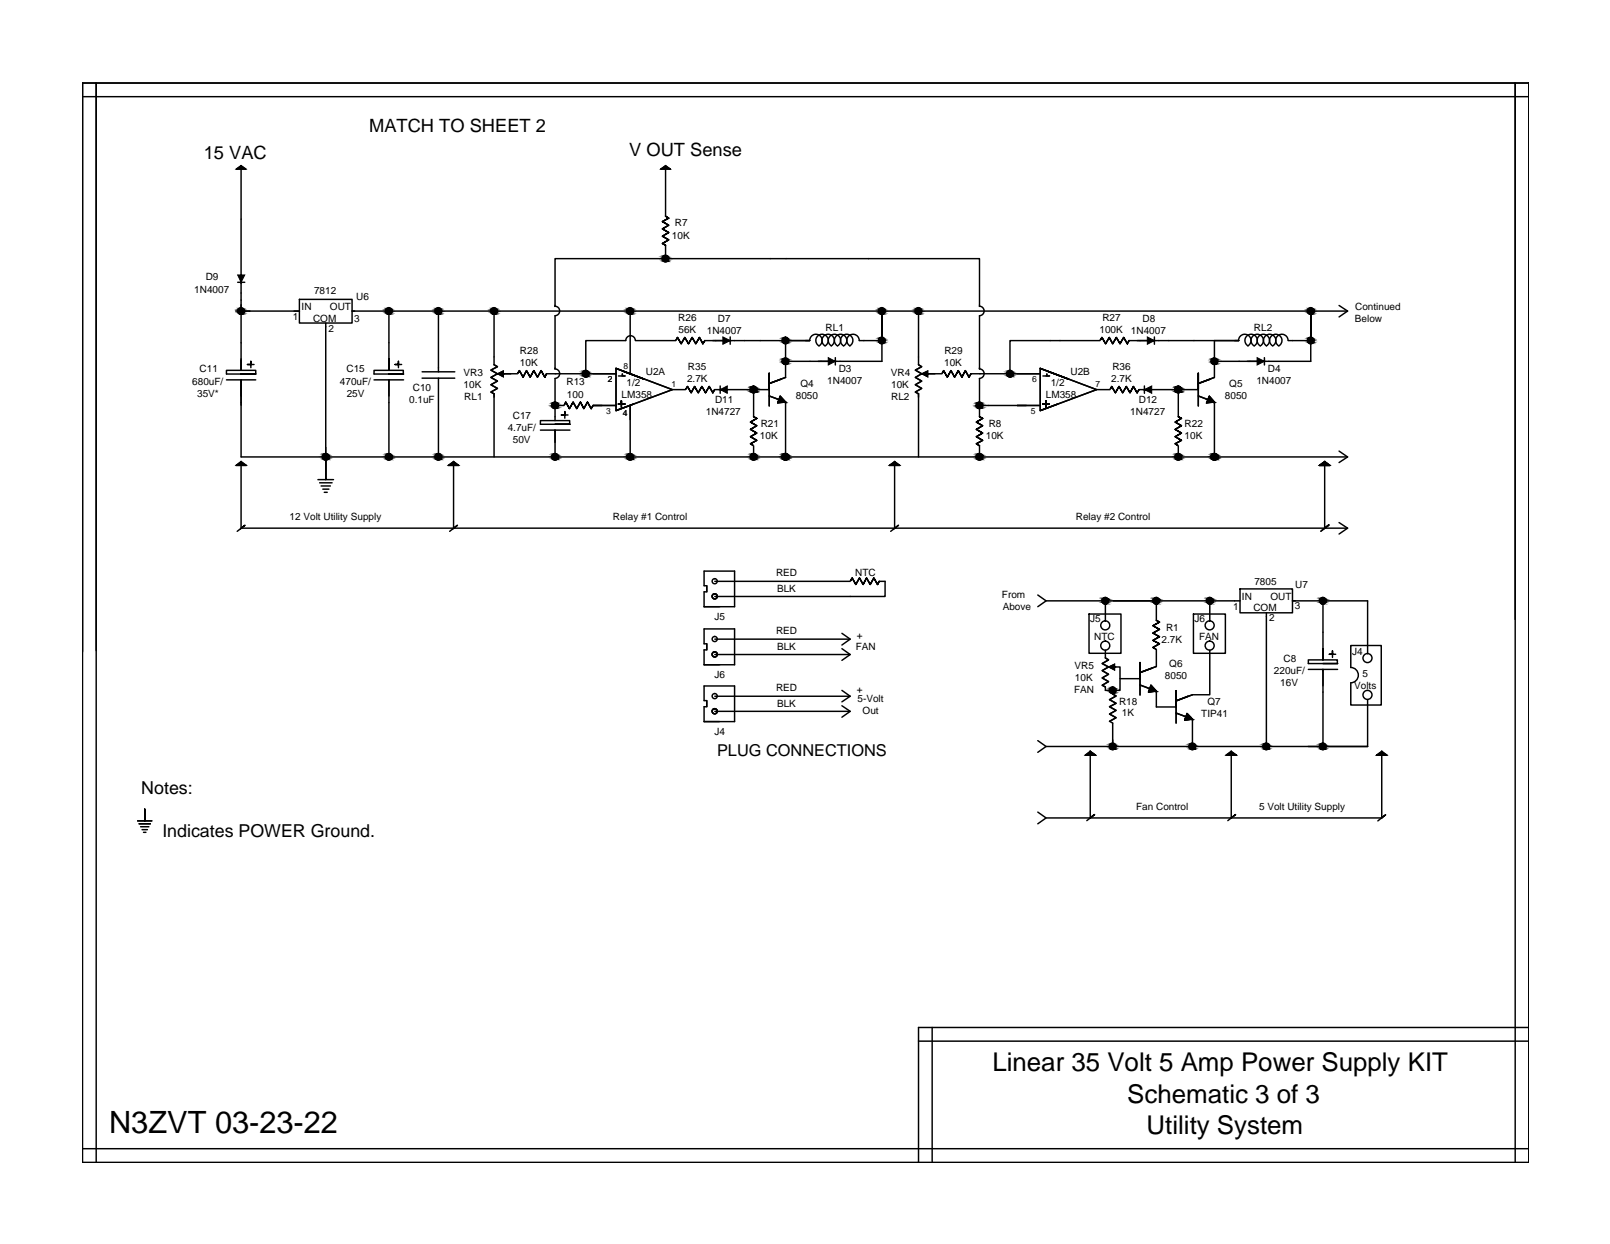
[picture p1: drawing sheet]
<svg xmlns="http://www.w3.org/2000/svg" width="279mm" height="216mm" viewBox="0 0 279 216" stroke-linecap="round" stroke-linejoin="round" font-family="sans-serif">
<!-- layer: 0 -->
<g fill="none" stroke="#000" stroke-width=".25">
<path d="M14.3 16.8h251M16.7 14.4v187.3M262.9 14.4v187.3M41 29.4l.8-.6 .9 .6zM41.8 29v25h10.2h-1M114.7 29.4l.8-.6 .8 .6zM115.5 37.5l.5 .4-1.1 .6 1.1 .6-1.1 .6 1.1 .7-1.1 .6 1.1 .6-1.1 .7 .6 .3-.6-.3 1.1-.7-1.1-.6 1.1-.6-1.1-.7 1.1-.6-1.1-.6 1.1-.6zM115.5 29v8.5M40.9 54h2.5M41.2 49h1.3M41.8 52.9v11.4M52 52h9.1v4.1h-9.1z"/>
<path d="M56.5 56.1v24.1M61.1 54h172.8M67.5 54v10.3v-2M76.1 54v10.5M85.7 54v9.3l.6 .3-1.1 .6 1.1 .7-1.1 .6 1.1 .6-1.1 .7 1.1 .6-1.1 .6 .5 .3v11M96.3 53.1a.83 .83 0 0 1 .8 .9 .83 .83 0 0 1-.8 .8M96.3 53v.2v-8.3h73.7v8.3M96.3 54.8v9.2a.83 .83 0 0 1 .8 .8 .83 .83 0 0 1-.8 .9M109.4 54v10.9M110.3 59.1a.83 .83 0 0 0-.9-.8 .83 .83 0 0 0-.8 .8h-6.9v5.8M110.3 59.1h7M115.5 42.6v2.3"/>
<path d="M117.6 58.6l-.3 .5 .3-.5 .6 1.1 .6-1.1 .7 1.1 .6-1.1 .6 1.1 .7-1.1 .6 1.1 .3-.6-.3 .6-.6-1.1-.7 1.1-.6-1.1-.6 1.1-.7-1.1-.6 1.1zM122.3 59.1h14v6.4l-2.8 1.1 2.1-.8M124.2 59.1h2.5M126.7 58.5v1.2M136.3 59.1h4.2a1.08 1.08 0 0 1 1.6-.9 1.08 1.08 0 0 1 0 1.8 1.08 1.08 0 0 1-.3-1.6 1.08 1.08 0 0 1 1.7 0 1.08 1.08 0 0 1-.3 1.6M159.4 54v9.3l.5 .3-1.1 .6 1.1 .7-1.1 .6 1.1 .6-1.1 .7 1.1 .6-1.1 .6 .6 .3v11M170 53.1a.83 .83 0 0 1 .8 .9 .83 .83 0 0 1-.8 .8M170 54.8v9.2a.83 .83 0 0 1 .8 .8 .83 .83 0 0 1-.8 .9M190.9 59.1h-15.6v5.8M191.2 58.6l-.3 .5 .3-.5 .7 1.1 .6-1.1 .6 1.1 .6-1.1 .7 1.1 .6-1.1 .6 1.1 .3-.6-.3 .6-.6-1.1-.6 1.1-.7-1.1-.6 1.1-.6-1.1-.6 1.1zM195.9 59.1h19.1M197.8 59.1h2.5"/>
<path d="M200.3 58.5v1.2M210.7 59.1v6.4l-2.7 1.1 2-.8M214.9 59.1a1.08 1.08 0 0 1 1.7-.9 1.08 1.08 0 0 1 0 1.8 1.08 1.08 0 0 1-.3-1.6 1.08 1.08 0 0 1 1.6 0 1.08 1.08 0 0 1-.2 1.6M223.5 59.1a1.08 1.08 0 0 0-1.6-.9 1.08 1.08 0 0 0 0 1.8 1.08 1.08 0 0 0 .3-1.6 1.08 1.08 0 0 0-1.6 0 1.08 1.08 0 0 0 .3 1.6 1.08 1.08 0 0 0 .3-1.6 1.08 1.08 0 0 0-1.7 0 1.08 1.08 0 0 0 .3 1.6 1.08 1.08 0 0 0 .3-1.6 1.08 1.08 0 0 0-1.7 0 1.08 1.08 0 0 0 .3 1.6 1.08 1.08 0 0 0 .3-1.6 1.08 1.08 0 0 0-1.6 0 1.08 1.08 0 0 0 .2 1.6M223.6 59.1h3.9v-5.1v8.7h-16.8M232.4 53l1.5 1-1.5 1M39.3 65.9h5.1M41.8 64.9h2.6h-5.1v-.6h5.1v.6M41.8 69.9v9.4h192.1M41.8 65.9v4.4M44.1 63.3h-1.2h.6v-.6v1.1M64.9 65.9h5.1"/>
<path d="M67.5 64.9h2.5h-5.1v-.6h5.1v.6M67.5 62.5v1.8M67.5 65.9v13.4M69.7 63.3h-1.1h.5v-.6v1.1M73.3 64.5h5.6M73.3 65.6h5.6M76.1 65.6v13.7M86.3 64.9h3.5M90.1 64.3l-.3 .6 .3-.6 .7 1.2 .6-1.2 .6 1.2 .6-1.2 .7 1.2 .6-1.2 .6 1.2 .3-.6-.3 .6-.6-1.2-.6 1.2-.7-1.2-.6 1.2-.6-1.2-.6 1.2zM93.8 74.6h5.1M94.8 64.9h12.1M96.3 73.6h2.6h-5.1v-.6h5.1v.6"/>
<path d="M96.3 70.4h1.6M96.3 65.7v7.3M96.3 74.6v4.7M98.2 69.8l-.3 .6 .3-.6 .6 1.1 .7-1.1 .6 1.1 .6-1.1 .6 1.1 .7-1.1 .6 1.1 .3-.5-.3 .5-.6-1.1-.7 1.1-.6-1.1-.6 1.1-.6-1.1-.7 1.1zM98.6 72h-1.2h.6v-.6v1.2M102.9 70.4h4M106.9 63.9l4.9 1.9-3.6-1.4M106.9 63.9v7.4l3.1-1.2M106.9 63.9l9.8 3.7-9.8 3.7M107.3 65.2h1.2M107.8 69.6v.5h.6h-1.1h1.1h-.6v-.5v1.1zM108 65.1h.1"/>
<path d="M109.4 70.4v8.9M116.7 67.6h2.3M119.3 67.1l-.3 .5 .3-.5 .6 1.1 .6-1.1 .7 1.1 .6-1.1 .6 1.1 .7-1.1 .6 1.1 .3-.6-.3 .6-.6-1.1-.7 1.1-.6-1.1-.6 1.1-.7-1.1-.6 1.1zM124 67.6h9.5v-2.8v5.7M125 67v1.3M130.8 72.3l.5 .3-1.1 .7 1.1 .6-1.1 .6 1.1 .7-1.1 .6 1.1 .6-1.1 .6 .6 .4-.6-.4 1.1-.6-1.1-.6 1.1-.6-1.1-.7 1.1-.6-1.1-.6 1.1-.7zM130.8 67.6v4.7M130.8 77.4v1.9M133.5 68.7l2.8 1.1-.9-1-.4 1.1 1.3-.1v9.5M142.5 62.7h2.5M143.2 60a1.08 1.08 0 0 1-.3-1.6 1.08 1.08 0 0 1 1.6 0 1.08 1.08 0 0 1-.2 1.6 1.08 1.08 0 0 1-.3-1.6 1.08 1.08 0 0 1 1.6 0 1.08 1.08 0 0 1-.2 1.6 1.08 1.08 0 0 1-.3-1.6 1.08 1.08 0 0 1 1.6 0 1.08 1.08 0 0 1-.3 1.6M145 62.1v1.2"/>
<path d="M146.4 60a1.08 1.08 0 0 1-.3-1.6 1.08 1.08 0 0 1 1.7 0 1.08 1.08 0 0 1-.3 1.6M147.5 60a1.08 1.08 0 0 1 0-1.8 1.08 1.08 0 0 1 1.6 .9h3.9v-5.1v8.7h-16.7M159.9 64.9h3.6M163.8 64.3l-.3 .6 .3-.6 .6 1.2 .6-1.2 .7 1.2 .6-1.2 .6 1.2 .6-1.2 .7 1.2 .3-.6-.3 .6-.7-1.2-.6 1.2-.6-1.2-.6 1.2-.7-1.2-.6 1.2zM168.5 64.9h12M170 72.3l.5 .3-1.1 .7 1.1 .6-1.1 .6 1.1 .7-1.1 .6 1.1 .6-1.1 .6 .6 .4-.6-.4 1.1-.6-1.1-.6 1.1-.6-1.1-.7 1.1-.6-1.1-.6 1.1-.7zM170 70.4h10.5M170 65.7v6.6M170 77.4v1.9M180.5 63.9l4.9 1.9-3.6-1.4M180.5 63.9v7.4l3.1-1.2M180.5 63.9l9.8 3.7-9.8 3.7"/>
<path d="M180.9 70.1h1.1h-.5v-.5v1.1v-1.1v.5h.5zM181 65.2h1.1M181.7 65.1h.1M190.3 67.6h2.3M192.9 67.1l-.3 .5 .3-.5 .7 1.1 .6-1.1 .6 1.1 .7-1.1 .6 1.1 .6-1.1 .6 1.1 .4-.6-.4 .6-.6-1.1-.6 1.1-.6-1.1-.7 1.1-.6-1.1-.6 1.1zM197.7 67.6h10.3v-2.8v5.7M198.6 67v1.3M204.5 72.3l.5 .3-1.1 .7 1.1 .6-1.1 .6 1.1 .7-1.1 .6 1.1 .6-1.1 .6 .6 .4-.6-.4 1.1-.6-1.1-.6 1.1-.6-1.1-.7 1.1-.6-1.1-.6 1.1-.7zM204.5 67.6v4.7M204.5 77.4v1.9M208 68.7l2.7 1.1-.8-1-.5 1.1 1.3-.1v9.5M216.9 62.7h2.5"/>
<path d="M219.4 62.1v1.2M232.4 78.3l1.5 1-1.5 1M41 80.8l.8-.7 1 .7zM41.8 91.8l.7-.6-1.3 1M41.8 80.1v11.6h192.1M55.2 83.2h1.3v-3.9v3.9h1.4M55.5 83.8h2.1M55.7 84.3h1.6M56 84.9h1.1M56.3 85.4h.5M77.8 80.8l.9-.7 .9 .7zM78.6 91.8l.8-.6-1.4 1"/>
<path d="M78.7 80.1v11.6M122.2 99.1h5.3v6.2h-5.3v-2.6h.5v-1h-.5zM154.3 80.8l1-.7 .9 .7zM155.2 91.8l.7-.6-1.3 1M155.3 80.1v11.6M229 80.8l.9-.7 .9 .7zM229.9 80.1v11.6l.7-.6-1.3 1M230.6 91.2l-1.4 1M232.4 90.7l1.5 1-1.5 1M122.2 109.1h5.3v6.3h-5.3v-2.6h.5v-1.1h-.5zM122.2 119.1h5.3v6.1h-5.3v-2.5h.5v-1.1h-.5zM122.7 101.7v1"/>
<path d="M122.7 111.7v1.1M124.1 100.9h23.4M124.1 110.9h23.4M124.1 113.6h23.4M146.1 112.6l1.4 1-1.4 1M146.1 109.9l1.4 1-1.4 1M146.1 119.8l1.4 1-1.4 1M147.9 100.3l-.4 .6 .4-.6 .6 1.1 .7-1.1 .6 1.1 .6-1.1 .6 1.1 .7-1.1 .6 1.1 .3-.5-.3 .5-.6-1.1-.7 1.1-.6-1.1-.6 1.1-.6-1.1-.7 1.1zM152.6 100.9h1v2.6h-29.5M180.1 103.3l1.4 1-1.4 1M181.5 104.3h33.7M189 106.6h5.5v6.8h-5.5z"/>
<path d="M191.8 112.8v1.4l.6 .3-1.1 .7 1.1 .6-1.1 .6 1.1 .6-1.1 .7 1.1 .6-1.1 .6 .5 .3v.6h2.6v-4h-2M191.8 104.3v3.5M193.1 119.8v.7M194.4 117.8h3.4v-2.8v5.6M197.8 118.9l2.9 1-1-1-.4 1.2 1.4-.2v2.8h3.4v-2.8v5.6M200.7 107.7l.5 .3-1.1 .6 1.1 .6-1.1 .7 1.1 .6-1.1 .6 1.1 .6-1.1 .7 .6 .3-.6-.3 1.1-.7-1.1-.6 1.1-.6-1.1-.6 1.1-.7-1.1-.6 1.1-.6zM200.7 112.7v3l-2.9 1 2.1-.7M200.7 104.3v3.4M207.1 106.6h5.6v6.8h-5.6zM209.9 112.8v7.8h-3l-2.8 1 2.1-.8M209.9 104.3v3.5M215.2 102.2h9.1v4.2h-9.1z"/>
<path d="M219.8 106.4v23.2M224.3 104.3h13v9.1M227 116.2h5.1M229.6 115.2h2.5h-5.1v-.7h5.1v.7M229.6 104.3v10.2v-1.9M229.6 112.8v1.7M229.6 116.2v13.4M231.8 113.6h-1.1h.5v-.6v1.1M234.4 118.5a1.33 1.33 0 0 0 1.3-1.3 1.33 1.33 0 0 0-1.3-1.4v-3.8h5.3v10.4h-5.3v-3.9M265.3 107.9v-93.5h-251v187.3h251M122.7 121.6v1.1M124.1 120.8h23.4"/>
<path d="M124.1 123.5h23.4M146.1 122.5l1.4 1-1.4 1M180.1 128.5l1.4 1.1-1.4 1M188.3 131.1l.9-.7 .9 .7zM189.2 130.4l.9 .7h-.9M189.2 130.4v11.6l.8-.6-1.4 1M193.1 120.5l.6 .3-1.2 .6 1.2 .7-1.2 .6 1.2 .6-1.2 .6 1.2 .7-1.2 .6 .6 .3v4.1M193.1 120.5l.6 .3-1.2 .6 1.2 .7-1.2 .6 1.2 .6-1.2 .6 1.2 .7-1.2 .6M204.1 123.8l2.8 1-.9-1-.4 1.2 1.3-.2v4.9M212.7 131.1l1-.7 .9 .7zM213.7 130.4v11.6l.7-.6-1.3 1M237.3 121.4v8.2h-55.8"/>
<path d="M238.9 131.1l.9-.7 .9 .7zM239.8 130.4v11.6h-58.3M23.9 142.5h1.2v-2.1v2.1h1.2M24.1 143h2M24.4 143.5h1.4M24.7 144h.9M24.9 144.5h.4M180.1 140.9l1.4 1.1-1.4 1M189.9 141.4l-.8 .6M239.7 142l.8-.6-1.4 1.1M161.8 178.3v23.4M265.3 178.3h-105.9v23.4"/>
<path d="M14.3 199.4h251M159.4 180.7h105.9M265.3 201.7v-187.3v187.3"/>
<circle cx="41.8" cy="54" r=".57"/>
<circle cx="67.5" cy="54" r=".57"/>
<circle cx="76.1" cy="54" r=".57"/>
<circle cx="85.7" cy="54" r=".57"/>
<circle cx="109.3" cy="54" r=".57"/>
<circle cx="115.5" cy="44.9" r=".57"/>
<circle cx="136.3" cy="59.1" r=".57"/>
<circle cx="153" cy="54" r=".57"/>
<circle cx="153" cy="59.1" r=".57"/>
<circle cx="159.4" cy="54" r=".57"/>
<circle cx="227.4" cy="54" r=".57"/>
<circle cx="227.4" cy="59.1" r=".57"/>
<circle cx="56.5" cy="79.3" r=".57"/>
<circle cx="67.5" cy="79.3" r=".57"/>
<circle cx="76.1" cy="79.3" r=".57"/>
<circle cx="96.3" cy="79.3" r=".57"/>
<circle cx="96.3" cy="70.4" r=".57"/>
<circle cx="101.6" cy="64.8" r=".57"/>
<circle cx="109.3" cy="79.3" r=".57"/>
<circle cx="130.8" cy="79.3" r=".57"/>
<circle cx="130.8" cy="67.6" r=".57"/>
<circle cx="136.3" cy="79.3" r=".57"/>
<circle cx="136.3" cy="62.7" r=".57"/>
<circle cx="170" cy="79.3" r=".57"/>
<circle cx="170" cy="70.4" r=".57"/>
<circle cx="175.3" cy="64.8" r=".57"/>
<circle cx="204.5" cy="67.6" r=".57"/>
<circle cx="204.5" cy="79.3" r=".57"/>
<circle cx="210.7" cy="62.7" r=".57"/>
<circle cx="210.7" cy="79.3" r=".57"/>
<circle cx="124" cy="103.5" r=".44"/>
<circle cx="124" cy="100.9" r=".44"/>
<circle cx="124" cy="113.6" r=".44"/>
<circle cx="124" cy="110.9" r=".44"/>
<circle cx="191.8" cy="108.5" r=".78"/>
<circle cx="191.8" cy="112" r=".78"/>
<circle cx="191.8" cy="104.3" r=".57"/>
<circle cx="193.1" cy="119.8" r=".57"/>
<circle cx="200.7" cy="104.3" r=".57"/>
<circle cx="209.9" cy="112" r=".78"/>
<circle cx="209.9" cy="108.5" r=".78"/>
<circle cx="209.9" cy="104.3" r=".57"/>
<circle cx="229.6" cy="104.3" r=".57"/>
<circle cx="237.3" cy="114.2" r=".78"/>
<circle cx="124" cy="123.4" r=".44"/>
<circle cx="124" cy="120.8" r=".44"/>
<circle cx="193.1" cy="129.5" r=".57"/>
<circle cx="206.9" cy="129.5" r=".57"/>
<circle cx="219.7" cy="129.5" r=".57"/>
<circle cx="229.6" cy="129.5" r=".57"/>
<circle cx="237.3" cy="120.6" r=".78"/>
</g>
<g fill="#000" stroke="#000" stroke-width=".17">
<path d="M41.4 54.3h.9l-.2 .2zM41.6 53.5h.5zM67 54.3h1l-.3 .2zM67.2 53.5h.5zM75.6 54.3h1l-.2 .2zM75.8 53.5h.6zM85.3 54.3h.9l-.2 .2zM85.5 53.5h.5zM108.9 54.3h1l-.2 .2zM109.1 53.5h.6zM115 45.2h1l-.2 .2zM115.2 44.4h.6z"/>
<path d="M135.8 59.4h1l-.2 .2zM136 58.6h.6zM152.5 59.4h1l-.2 .2zM152.5 54.3h1l-.2 .2zM152.8 58.6h.5zM152.8 53.5h.5zM158.9 54.3h1l-.2 .2zM159.1 53.5h.6zM227 59.4h1l-.2 .2zM227 54.3h1l-.2 .2zM227.2 58.6h.6zM227.2 53.5h.6z"/>
<path d="M56.1 79.6h.9l-.2 .2zM56.2 78.8h.6zM67 79.6h1l-.3 .2zM67.2 78.8h.5zM75.6 79.6h1l-.2 .2zM75.8 78.8h.6zM95.9 79.6h.9l-.2 .2zM95.9 70.6h.9l-.2 .2zM96.1 78.8h.5zM96.1 69.9h.5zM101.1 65.2h1l-.1 .2zM101.4 64.4h.6z"/>
<path d="M108.9 79.6h1l-.2 .2zM109.1 78.8h.6zM130.3 79.6h1l-.2 .2zM130.3 67.9h1l-.2 .2zM130.5 78.8h.6zM130.5 67.1h.6zM135.8 79.6h1l-.2 .2zM135.8 63h1l-.2 .2zM136 78.8h.6zM136 62.2h.6zM169.5 79.6h1l-.2 .2zM169.5 70.6h1l-.2 .2z"/>
<path d="M169.7 78.8h.6zM169.7 69.9h.6zM174.8 65.2h1l-.2 .2zM175 64.4h.6zM204 79.6h1l-.2 .2zM204 67.9h1l-.2 .2zM204.2 78.8h.6zM204.2 67.1h.6zM210.3 79.6h1l-.3 .2zM210.3 63h1l-.3 .2zM210.5 78.8h.5zM210.5 62.2h.5z"/>
<path d="M229 80.8l.9-.7v.7zM229.9 80.1l.9 .7h-.9zM191.3 104.6h1l-.2 .2zM191.5 103.8h.6zM192.8 119.3h.6zM200.2 104.6h.9l-.2 .2zM200.4 103.8h.5zM209.5 104.6h1l-.3 .2zM209.7 103.8h.5zM229.1 104.6h1l-.3 .2zM229.3 103.8h.5zM189.2 130.4l.9 .7h-.9z"/>
<path d="M192.6 129.9h1l-.2 .2zM192.6 120.1h1l-.2 .2zM192.8 129.1h.6zM206.4 129.9h1l-.2 .2zM206.6 129.1h.6zM219.3 129.9h.9l-.2 .2zM219.5 129.1h.5zM229.1 129.9h1l-.3 .2zM229.3 129.1h.5z"/>
<path d="M41 29.4l.8-.6v.6zM41.8 28.8v.6h.9z"/>
<path d="M114.7 29.4l.8-.6v.6zM115.5 28.8v.6h.8z"/>
<path d="M41.4 53.7l-.1 .3h1.1zM41.4 53.7h.9l.1 .3z"/>
<path d="M41.4 53.7h.9l-.7-.2zM41.6 53.5h.5l.2 .2z"/>
<path d="M41.3 54l.1 .3h.9zM41.3 54h1.1l-.1 .3z"/>
<path d="M41.4 54.3l.2 .2h.5zM41.6 54.5h.5z"/>
<path d="M41.8 47.7h.7l-.7 1.3zM41.2 47.7l.6 1.3v-1.3z"/>
<path d="M67 53.7l-.1 .3h1.1zM67 53.7h1v.3z"/>
<path d="M67 53.7h1l-.8-.2zM67.2 53.5h.5l.3 .2z"/>
<path d="M66.9 54l.1 .3h1zM66.9 54h1.1v.3z"/>
<path d="M67 54.3l.2 .2h.5zM67.2 54.5h.5z"/>
<path d="M75.6 53.7l-.1 .3h1.1zM75.6 53.7h1v.3z"/>
<path d="M75.6 53.7h1l-.8-.2zM75.8 53.5h.6l.2 .2z"/>
<path d="M75.5 54l.1 .3h1zM75.5 54h1.1v.3z"/>
<path d="M75.6 54.3l.2 .2h.6zM75.8 54.5h.6z"/>
<path d="M85.3 53.7l-.1 .3h1.1zM85.3 53.7h.9l.1 .3z"/>
<path d="M85.3 53.7h.9l-.7-.2zM85.5 53.5h.5l.2 .2z"/>
<path d="M85.2 54l.1 .3h.9zM85.2 54h1.1l-.1 .3z"/>
<path d="M85.3 54.3l.2 .2h.5zM85.5 54.5h.5z"/>
<path d="M108.9 53.7l-.1 .3h1.1zM108.9 53.7h1v.3z"/>
<path d="M108.9 53.7h1l-.8-.2zM109.1 53.5h.6l.2 .2z"/>
<path d="M108.8 54l.1 .3h1zM108.8 54h1.1v.3z"/>
<path d="M108.9 54.3l.2 .2h.6zM109.1 54.5h.6z"/>
<path d="M115 44.6l-.1 .3h1.1zM115 44.6h1v.3z"/>
<path d="M115 44.6h1l-.8-.2zM115.2 44.4h.6l.2 .2z"/>
<path d="M114.9 44.9l.1 .3h1zM114.9 44.9h1.1v.3z"/>
<path d="M115 45.2l.2 .2h.6zM115.2 45.4h.6z"/>
<path d="M125.4 58.5v.6h1.3zM125.4 59.1h1.3l-1.3 .6z"/>
<path d="M135.8 58.8l-.1 .3h1.2zM135.8 58.8h1l.1 .3z"/>
<path d="M135.8 58.8h1l-.8-.2zM136 58.6h.6l.2 .2z"/>
<path d="M135.7 59.1l.1 .3h1zM135.7 59.1h1.2l-.1 .3z"/>
<path d="M135.8 59.4l.2 .2h.6zM136 59.6h.6z"/>
<path d="M152.5 58.8v.3h1.1zM152.5 58.8h1l.1 .3z"/>
<path d="M152.5 53.7v.3h1.1zM152.5 53.7h1l.1 .3z"/>
<path d="M152.5 58.8h1l-.7-.2zM152.8 58.6h.5l.2 .2z"/>
<path d="M152.5 59.1v.3h1zM152.5 59.1h1.1l-.1 .3z"/>
<path d="M152.5 59.4l.3 .2h.5zM152.8 59.6h.5z"/>
<path d="M152.5 53.7h1l-.7-.2zM152.8 53.5h.5l.2 .2z"/>
<path d="M152.5 54v.3h1zM152.5 54h1.1l-.1 .3z"/>
<path d="M152.5 54.3l.3 .2h.5zM152.8 54.5h.5z"/>
<path d="M158.9 53.7l-.1 .3h1.1zM158.9 53.7h1v.3z"/>
<path d="M158.9 53.7h1l-.8-.2zM159.1 53.5h.6l.2 .2z"/>
<path d="M158.8 54l.1 .3h1zM158.8 54h1.1v.3z"/>
<path d="M158.9 54.3l.2 .2h.6zM159.1 54.5h.6z"/>
<path d="M199.1 58.5v.6h1.2zM199.1 59.1h1.2l-1.2 .6z"/>
<path d="M227 58.8l-.1 .3h1.2zM227 58.8h1l.1 .3z"/>
<path d="M227 53.7l-.1 .3h1.2zM227 53.7h1l.1 .3z"/>
<path d="M227 58.8h1l-.8-.2zM227.2 58.6h.6l.2 .2z"/>
<path d="M226.9 59.1l.1 .3h1zM226.9 59.1h1.2l-.1 .3z"/>
<path d="M227 59.4l.2 .2h.6zM227.2 59.6h.6z"/>
<path d="M227 53.7h1l-.8-.2zM227.2 53.5h.6l.2 .2z"/>
<path d="M226.9 54l.1 .3h1zM226.9 54h1.2l-.1 .3z"/>
<path d="M227 54.3l.2 .2h.6zM227.2 54.5h.6z"/>
<path d="M56.1 79l-.1 .3h1.1zM56.1 79h.9l.1 .3z"/>
<path d="M56.2 78.8l-.1 .2h.9zM56.2 78.8h.6l.2 .2z"/>
<path d="M56 79.3l.1 .3h.9zM56 79.3h1.1l-.1 .3z"/>
<path d="M56.1 79.6l.1 .2h.6zM56.2 79.8h.6z"/>
<path d="M67 79l-.1 .3h1.1zM67 79h1v.3z"/>
<path d="M67 79h1l-.8-.2zM67.2 78.8h.5l.3 .2z"/>
<path d="M66.9 79.3l.1 .3h1zM66.9 79.3h1.1v.3z"/>
<path d="M67 79.6l.2 .2h.5zM67.2 79.8h.5z"/>
<path d="M75.6 79l-.1 .3h1.1zM75.6 79h1v.3z"/>
<path d="M75.6 79h1l-.8-.2zM75.8 78.8h.6l.2 .2z"/>
<path d="M75.5 79.3l.1 .3h1zM75.5 79.3h1.1v.3z"/>
<path d="M75.6 79.6l.2 .2h.6zM75.8 79.8h.6z"/>
<path d="M86.3 64.9h1v-.5zM86.3 64.9h1v.5z"/>
<path d="M86.3 64.9h1v-.5zM86.3 64.9h1v.5z"/>
<path d="M95.9 79l-.1 .3h1.1zM95.9 79h.9l.1 .3z"/>
<path d="M95.9 70.1l-.1 .3h1.1zM95.9 70.1h.9l.1 .3z"/>
<path d="M95.9 79h.9l-.7-.2zM96.1 78.8h.5l.2 .2z"/>
<path d="M95.8 79.3l.1 .3h.9zM95.8 79.3h1.1l-.1 .3z"/>
<path d="M95.9 79.6l.2 .2h.5zM96.1 79.8h.5z"/>
<path d="M95.9 70.1h.9l-.7-.2zM96.1 69.9h.5l.2 .2z"/>
<path d="M95.8 70.4l.1 .2h.9zM95.8 70.4h1.1l-.1 .2z"/>
<path d="M95.9 70.6l.2 .2h.5zM96.1 70.8h.5z"/>
<path d="M101.1 64.6v.3h1.1zM101.1 64.6h1l.1 .3z"/>
<path d="M101.4 64.4l-.3 .2h1zM101.4 64.4h.6l.1 .2z"/>
<path d="M101.1 64.9v.3h1zM101.1 64.9h1.1l-.1 .3z"/>
<path d="M101.1 65.2l.3 .2h.6zM101.4 65.4h.6z"/>
<path d="M108.9 79l-.1 .3h1.1zM108.9 79h1v.3z"/>
<path d="M108.9 79h1l-.8-.2zM109.1 78.8h.6l.2 .2z"/>
<path d="M108.8 79.3l.1 .3h1zM108.8 79.3h1.1v.3z"/>
<path d="M108.9 79.6l.2 .2h.6zM109.1 79.8h.6z"/>
<path d="M125 67.6h1.2v-.6zM125 67.6h1.2v.7z"/>
<path d="M130.3 79l-.1 .3h1.1zM130.3 79h1v.3z"/>
<path d="M130.3 67.3l-.1 .3h1.1zM130.3 67.3h1v.3z"/>
<path d="M130.3 67.3l-.1 .3h1.1zM130.3 67.3h1v.3z"/>
<path d="M130.5 78.8l-.2 .2h1zM130.5 78.8h.6l.2 .2z"/>
<path d="M130.2 79.3l.1 .3h1zM130.2 79.3h1.1v.3z"/>
<path d="M130.3 79.6l.2 .2h.6zM130.5 79.8h.6z"/>
<path d="M130.5 67.1l-.2 .2h1zM130.5 67.1h.6l.2 .2z"/>
<path d="M130.2 67.6l.1 .3h1zM130.2 67.6h1.1v.3z"/>
<path d="M130.3 67.9l.2 .2h.6zM130.5 68.1h.6z"/>
<path d="M130.5 67.1l-.2 .2h1zM130.5 67.1h.6l.2 .2z"/>
<path d="M130.2 67.6l.1 .3h1zM130.2 67.6h1.1v.3z"/>
<path d="M130.3 67.9l.2 .2h.6zM130.5 68.1h.6z"/>
<path d="M135.2 69.4l-.2 .4h1.3zM135 69.8h1.3l-1.3 .1z"/>
<path d="M135.2 69.4l-.2 .4h1.3zM135 69.8h1.3l-1.3 .1z"/>
<path d="M135.4 68.8l-.2 .6h.7zM135.2 69.4h.7l.4 .4z"/>
<path d="M135.4 68.8l-.2 .6h.7zM135.2 69.4h.7l.4 .4z"/>
<path d="M135.8 79l-.1 .3h1.2zM135.8 79h1l.1 .3z"/>
<path d="M135.8 79l-.1 .3h1.2zM135.8 79h1l.1 .3z"/>
<path d="M135.8 62.4l-.1 .3h1.2zM135.8 62.4h1l.1 .3z"/>
<path d="M135.8 79h1l-.8-.2zM136 78.8h.6l.2 .2z"/>
<path d="M135.7 79.3l.1 .3h1zM135.7 79.3h1.2l-.1 .3z"/>
<path d="M135.8 79.6l.2 .2h.6zM136 79.8h.6z"/>
<path d="M135.8 79h1l-.8-.2zM136 78.8h.6l.2 .2z"/>
<path d="M135.7 79.3l.1 .3h1zM135.7 79.3h1.2l-.1 .3z"/>
<path d="M135.8 79.6l.2 .2h.6zM136 79.8h.6z"/>
<path d="M135.8 62.4h1l-.8-.2zM136 62.2h.6l.2 .2z"/>
<path d="M135.7 62.7l.1 .3h1zM135.7 62.7h1.2l-.1 .3z"/>
<path d="M135.8 63l.2 .2h.6zM136 63.2h.6z"/>
<path d="M143.7 62.1v.6h1.3zM143.7 62.7h1.3l-1.3 .6z"/>
<path d="M159.9 64.9h1.1v-.5zM159.9 64.9h1.1v.5z"/>
<path d="M159.9 64.9h1.1v-.5zM159.9 64.9h1.1v.5z"/>
<path d="M169.5 79l-.1 .3h1.1zM169.5 79h1v.3z"/>
<path d="M169.5 70.1l-.1 .3h1.1zM169.5 70.1h1v.3z"/>
<path d="M169.5 79h1l-.8-.2zM169.7 78.8h.6l.2 .2z"/>
<path d="M169.4 79.3l.1 .3h1zM169.4 79.3h1.1v.3z"/>
<path d="M169.5 79.6l.2 .2h.6zM169.7 79.8h.6z"/>
<path d="M169.5 70.1h1l-.8-.2zM169.7 69.9h.6l.2 .2z"/>
<path d="M169.4 70.4l.1 .2h1zM169.4 70.4h1.1v.2z"/>
<path d="M169.5 70.6l.2 .2h.6zM169.7 70.8h.6z"/>
<path d="M174.8 64.6l-.1 .3h1.2zM174.8 64.6h1l.1 .3z"/>
<path d="M175 64.4l-.2 .2h1zM175 64.4h.6l.2 .2z"/>
<path d="M174.7 64.9l.1 .3h1zM174.7 64.9h1.2l-.1 .3z"/>
<path d="M174.8 65.2l.2 .2h.6zM175 65.4h.6z"/>
<path d="M198.6 67.6h1.3v-.6zM198.6 67.6h1.3v.7z"/>
<path d="M204 79l-.1 .3h1.1zM204 79h1v.3z"/>
<path d="M204 67.3l-.1 .3h1.1zM204 67.3h1v.3z"/>
<path d="M204 67.3l-.1 .3h1.1zM204 67.3h1v.3z"/>
<path d="M204.2 78.8l-.2 .2h1zM204.2 78.8h.6l.2 .2z"/>
<path d="M203.9 79.3l.1 .3h1zM203.9 79.3h1.1v.3z"/>
<path d="M204 79.6l.2 .2h.6zM204.2 79.8h.6z"/>
<path d="M204.2 67.1l-.2 .2h1zM204.2 67.1h.6l.2 .2z"/>
<path d="M203.9 67.6l.1 .3h1zM203.9 67.6h1.1v.3z"/>
<path d="M204 67.9l.2 .2h.6zM204.2 68.1h.6z"/>
<path d="M204.2 67.1l-.2 .2h1zM204.2 67.1h.6l.2 .2z"/>
<path d="M203.9 67.6l.1 .3h1zM203.9 67.6h1.1v.3z"/>
<path d="M204 67.9l.2 .2h.6zM204.2 68.1h.6z"/>
<path d="M209.6 69.4l-.1 .4h1.2zM209.5 69.8h1.2l-1.3 .1z"/>
<path d="M209.6 69.4l-.1 .4h1.2zM209.5 69.8h1.2l-1.3 .1z"/>
<path d="M209.9 68.8l-.3 .6h.8zM209.6 69.4h.8l.3 .4z"/>
<path d="M209.9 68.8l-.3 .6h.8zM209.6 69.4h.8l.3 .4z"/>
<path d="M210.3 79l-.1 .3h1.1zM210.3 79h1v.3z"/>
<path d="M210.3 79l-.1 .3h1.1zM210.3 79h1v.3z"/>
<path d="M210.3 62.4l-.1 .3h1.1zM210.3 62.4h1v.3z"/>
<path d="M210.3 79h1l-.8-.2zM210.5 78.8h.5l.3 .2z"/>
<path d="M210.2 79.3l.1 .3h1zM210.2 79.3h1.1v.3z"/>
<path d="M210.3 79.6l.2 .2h.5zM210.5 79.8h.5z"/>
<path d="M210.3 79h1l-.8-.2zM210.5 78.8h.5l.3 .2z"/>
<path d="M210.2 79.3l.1 .3h1zM210.2 79.3h1.1v.3z"/>
<path d="M210.3 79.6l.2 .2h.5zM210.5 79.8h.5z"/>
<path d="M210.3 62.4h1l-.8-.2zM210.5 62.2h.5l.3 .2z"/>
<path d="M210.2 62.7l.1 .3h1zM210.2 62.7h1.1v.3z"/>
<path d="M210.3 63l.2 .2h.5zM210.5 63.2h.5z"/>
<path d="M218.2 62.1v.6h1.2zM218.2 62.7h1.2l-1.2 .6z"/>
<path d="M41 80.8l.8-.7v.7zM41.8 80.1v.7h1z"/>
<path d="M77.8 80.8l.9-.7v.7zM78.7 80.1v.7h.9z"/>
<path d="M154.3 80.8l1-.7v.7zM155.3 80.1v.7h.9z"/>
<path d="M229 80.8l.9-.7v.7zM229.9 80.1v.7h.9z"/>
<path d="M191.3 104v.3h1.1zM191.3 104h1l.1 .3z"/>
<path d="M191.3 104h1l-.8-.2zM191.5 103.8h.6l.2 .2z"/>
<path d="M191.3 104.3v.3h1zM191.3 104.3h1.1l-.1 .3z"/>
<path d="M191.3 104.6l.2 .2h.6zM191.5 104.8h.6z"/>
<path d="M192.6 119.5l-.1 .3h1.2zM192.6 119.5h1l.1 .3z"/>
<path d="M192.6 119.5h1l-.8-.2zM192.8 119.3h.6l.2 .2z"/>
<path d="M192.4 115.8h1v-.6zM192.4 115.8h1v.5z"/>
<path d="M192.4 115.8h1v-.6zM192.4 115.8h1v.5z"/>
<path d="M199.5 119.5l-.1 .4h1.3zM199.4 119.9h1.3l-1.4 .2z"/>
<path d="M199.5 119.5l-.1 .4h1.3zM199.4 119.9h1.3l-1.4 .2z"/>
<path d="M199.7 118.9l-.2 .6h.8zM199.5 119.5h.8l.4 .4z"/>
<path d="M199.7 118.9l-.2 .6h.8zM199.5 119.5h.8l.4 .4z"/>
<path d="M200.2 104l-.1 .3h1.1zM200.2 104h.9l.1 .3z"/>
<path d="M200.2 104h.9l-.7-.2zM200.4 103.8h.5l.2 .2z"/>
<path d="M200.1 104.3l.1 .3h.9zM200.1 104.3h1.1l-.1 .3z"/>
<path d="M200.2 104.6l.2 .2h.5zM200.4 104.8h.5z"/>
<path d="M209.5 104l-.1 .3h1.1zM209.5 104h1v.3z"/>
<path d="M209.5 104h1l-.8-.2zM209.7 103.8h.5l.3 .2z"/>
<path d="M209.4 104.3l.1 .3h1zM209.4 104.3h1.1v.3z"/>
<path d="M209.5 104.6l.2 .2h.5zM209.7 104.8h.5z"/>
<path d="M229.1 104l-.1 .3h1.1zM229.1 104h1v.3z"/>
<path d="M229.1 104h1l-.8-.2zM229.3 103.8h.5l.3 .2z"/>
<path d="M229 104.3l.1 .3h1zM229 104.3h1.1v.3z"/>
<path d="M229.1 104.6l.2 .2h.5zM229.3 104.8h.5z"/>
<path d="M188.3 131.1l.9-.7v.7zM189.2 130.4v.7h.9z"/>
<path d="M192.6 129.3l-.1 .3h1.2zM192.6 129.3h1l.1 .3z"/>
<path d="M192.6 129.3h1l-.8-.2zM192.8 129.1h.6l.2 .2z"/>
<path d="M192.5 129.6l.1 .3h1zM192.5 129.6h1.2l-.1 .3z"/>
<path d="M192.6 129.9l.2 .2h.6zM192.8 130.1h.6z"/>
<path d="M192.5 119.8l.1 .3h1zM192.5 119.8h1.2l-.1 .3z"/>
<path d="M192.6 120.1l.2 .2h.6zM192.8 120.3h.6z"/>
<path d="M205.8 124.4l-.2 .4h1.3zM205.6 124.8h1.3l-1.3 .2z"/>
<path d="M205.8 124.4l-.2 .4h1.3zM205.6 124.8h1.3l-1.3 .2z"/>
<path d="M206 123.8l-.2 .6h.8zM205.8 124.4h.8l.3 .4z"/>
<path d="M206 123.8l-.2 .6h.8zM205.8 124.4h.8l.3 .4z"/>
<path d="M206.4 129.3l-.1 .3h1.2zM206.4 129.3h1l.1 .3z"/>
<path d="M206.4 129.3h1l-.8-.2zM206.6 129.1h.6l.2 .2z"/>
<path d="M206.3 129.6l.1 .3h1zM206.3 129.6h1.2l-.1 .3z"/>
<path d="M206.4 129.9l.2 .2h.6zM206.6 130.1h.6z"/>
<path d="M212.7 131.1l1-.7v.7zM213.7 130.4v.7h.9z"/>
<path d="M219.3 129.3l-.1 .3h1.1zM219.3 129.3h.9l.1 .3z"/>
<path d="M219.5 129.1l-.2 .2h.9zM219.5 129.1h.5l.2 .2z"/>
<path d="M219.2 129.6l.1 .3h.9zM219.2 129.6h1.1l-.1 .3z"/>
<path d="M219.3 129.9l.2 .2h.5zM219.5 130.1h.5z"/>
<path d="M229.1 129.3l-.1 .3h1.1zM229.1 129.3h1v.3z"/>
<path d="M229.1 129.3h1l-.8-.2zM229.3 129.1h.5l.3 .2z"/>
<path d="M229 129.6l.1 .3h1zM229 129.6h1.1v.3z"/>
<path d="M229.1 129.9l.2 .2h.5zM229.3 130.1h.5z"/>
<path d="M238.9 131.1l.9-.7v.7zM239.8 130.4v.7h.9z"/>
</g>
<text font-size="5.3" x="18.9" y="196.6">N3ZVT 03-23-22</text>
<g font-size="4.5">
<text x="172.2" y="185.8">Linear 35 Volt 5 Amp Power Supply KIT</text>
<text x="195.6" y="191.4">Schematic 3 of 3</text>
<text x="199" y="196.9">Utility System</text>
</g>
<g font-size="3.2">
<text x="64.1" y="23">MATCH TO SHEET 2</text>
<text x="35.4" y="27.5">15 VAC</text>
<text x="109.2" y="27.1">V OUT Sense</text>
</g>
<g font-size="3.1">
<text x="24.5" y="137.9">Notes:</text>
<text x="28.2" y="145.3">Indicates POWER Ground.</text>
</g>
<text font-size="2.8" x="124.4" y="131.2">PLUG CONNECTIONS</text>
<g font-size="1.7">
<text x="116.6" y="41.4">10K</text>
<text x="117.1" y="39.3">R7</text>
<text x="33.7" y="50.8">1N4007</text>
<text x="35.7" y="48.7">D9</text>
<text x="52.3" y="53.8">IN</text>
<text x="54.5" y="50.9">7812</text>
<text x="57.2" y="53.8">OUT</text>
<text x="61.8" y="52">U6</text>
<text x="235.2" y="53.9">Continued</text>
<text x="50.8" y="55.5">1</text>
<text x="54.3" y="55.9">COM</text>
<text x="57" y="57.5">2</text>
<text x="61.4" y="55.9">3</text>
<text x="117.7" y="55.7">R26</text>
<text x="117.7" y="57.8">56K</text>
<text x="122.7" y="58.1">1N4007</text>
<text x="124.6" y="55.9">D7</text>
<text x="143.3" y="57.5">RL1</text>
<text x="190.8" y="57.8">100K</text>
<text x="191.3" y="55.7">R27</text>
<text x="196.3" y="58.1">1N4007</text>
<text x="198.3" y="55.9">D8</text>
<text x="217.6" y="57.5">RL2</text>
<text x="235.1" y="55.9">Below</text>
<text x="34.6" y="64.6">C11</text>
<text x="60.1" y="64.6">C15</text>
<text x="80.4" y="65.2">VR3</text>
<text x="90.2" y="61.4">R28</text>
<text x="90.2" y="63.5">10K</text>
<text x="112.1" y="65.1">U2A</text>
<text x="119.4" y="64.2">R35</text>
<text x="145.6" y="64.5">D3</text>
<text x="154.6" y="65.2">VR4</text>
<text x="163.8" y="63.5">10K</text>
<text x="163.9" y="61.4">R29</text>
<text x="185.8" y="65.1">U2B</text>
<text x="193.1" y="64.2">R36</text>
<text x="220" y="64.5">D4</text>
<text x="33.4" y="66.7">680uF/</text>
<text x="34.2" y="68.8">35V*</text>
<text x="59" y="66.7">470uF/</text>
<text x="60.2" y="68.8">25V</text>
<text x="71" y="69.9">0.1uF</text>
<text x="71.6" y="67.8">C10</text>
<text x="80.4" y="67.3">10K</text>
<text x="80.6" y="69.4">RL1</text>
<text x="98.3" y="66.9">R13</text>
<text x="98.4" y="69">100</text>
<text x="107.9" y="69.1">LM358</text>
<text x="108.7" y="67">1/2</text>
<text x="119.2" y="66.3">2.7K</text>
<text x="122.5" y="72">1N4727</text>
<text x="124.1" y="69.9">D11</text>
<text x="138.1" y="69.3">8050</text>
<text x="138.9" y="67.2">Q4</text>
<text x="143.6" y="66.6">1N4007</text>
<text x="154.7" y="67.3">10K</text>
<text x="154.7" y="69.4">RL2</text>
<text x="181.5" y="69.1">LM358</text>
<text x="182.3" y="67">1/2</text>
<text x="192.8" y="66.3">2.7K</text>
<text x="196.1" y="72">1N4727</text>
<text x="197.6" y="69.9">D12</text>
<text x="212.6" y="69.3">8050</text>
<text x="213.3" y="67.2">Q5</text>
<text x="218" y="66.6">1N4007</text>
<text x="88.1" y="74.8">4.7uF/</text>
<text x="89" y="72.7">C17</text>
<text x="89" y="76.9">50V</text>
<text x="131.9" y="76.2">10K</text>
<text x="132" y="74.1">R21</text>
<text x="171.1" y="76.2">10K</text>
<text x="171.6" y="74.1">R8</text>
<text x="205.6" y="74.1">R22</text>
<text x="205.6" y="76.2">10K</text>
<text x="50.3" y="90.3">12 Volt Utility Supply</text>
<text x="106.4" y="90.3">Relay #1 Control</text>
<text x="186.7" y="90.3">Relay #2 Control</text>
<text x="134.7" y="100">RED</text>
<text x="148.4" y="100">NTC</text>
<text x="217.7" y="101.4">7805</text>
<text x="124" y="107.6">J5</text>
<text x="134.8" y="102.8">BLK</text>
<text x="173.9" y="103.8">From</text>
<text x="174" y="105.9">Above</text>
<text x="214" y="105.8">1</text>
<text x="215.5" y="104.1">IN</text>
<text x="217.5" y="106.1">COM</text>
<text x="220.2" y="107.8">2</text>
<text x="220.5" y="104.1">OUT</text>
<text x="224.7" y="105.8">3</text>
<text x="224.8" y="102.1">U7</text>
<text x="134.7" y="110">RED</text>
<text x="134.8" y="112.8">BLK</text>
<text x="148.5" y="112.7">FAN</text>
<text x="148.7" y="110.9">+</text>
<text x="189.2" y="108">J5</text>
<text x="189.9" y="111.1">NTC</text>
<text x="201.6" y="111.6">2.7K</text>
<text x="202.4" y="109.4">R1</text>
<text x="207.3" y="108">J6</text>
<text x="208.1" y="111">FAN</text>
<text x="234.7" y="113.6">J4</text>
<text x="124" y="117.7">J6</text>
<text x="134.7" y="119.9">RED</text>
<text x="186.5" y="116.1">VR5</text>
<text x="186.5" y="118.2">10K</text>
<text x="202.2" y="117.8">8050</text>
<text x="202.9" y="115.7">Q6</text>
<text x="221.1" y="117">220uF/</text>
<text x="222.2" y="119.1">16V</text>
<text x="222.7" y="114.9">C8</text>
<text x="235" y="119.6">Volts</text>
<text x="236.4" y="117.6">5</text>
<text x="134.8" y="122.7">BLK</text>
<text x="148.7" y="120.2">+</text>
<text x="148.8" y="121.8">5-Volt</text>
<text x="149.7" y="124">Out</text>
<text x="186.4" y="120.3">FAN</text>
<text x="194.2" y="122.3">R18</text>
<text x="194.7" y="124.3">1K</text>
<text x="208.5" y="124.4">TIP41</text>
<text x="209.5" y="122.3">Q7</text>
<text x="124" y="127.6">J4</text>
<text x="197.2" y="140.5">Fan Control</text>
<text x="218.5" y="140.5">5 Volt Utility Supply</text>
</g>
<g font-size="1.5">
<text x="108.2" y="64.1">8</text>
<text x="105.2" y="71.8">3</text>
<text x="105.5" y="66.3">2</text>
<text x="116.6" y="67.1">1</text>
<text x="178.9" y="71.8">5</text>
<text x="179.1" y="66.3">6</text>
<text x="190.1" y="67.1">7</text>
<text x="108.1" y="72.2">4</text>
</g>
</svg>
